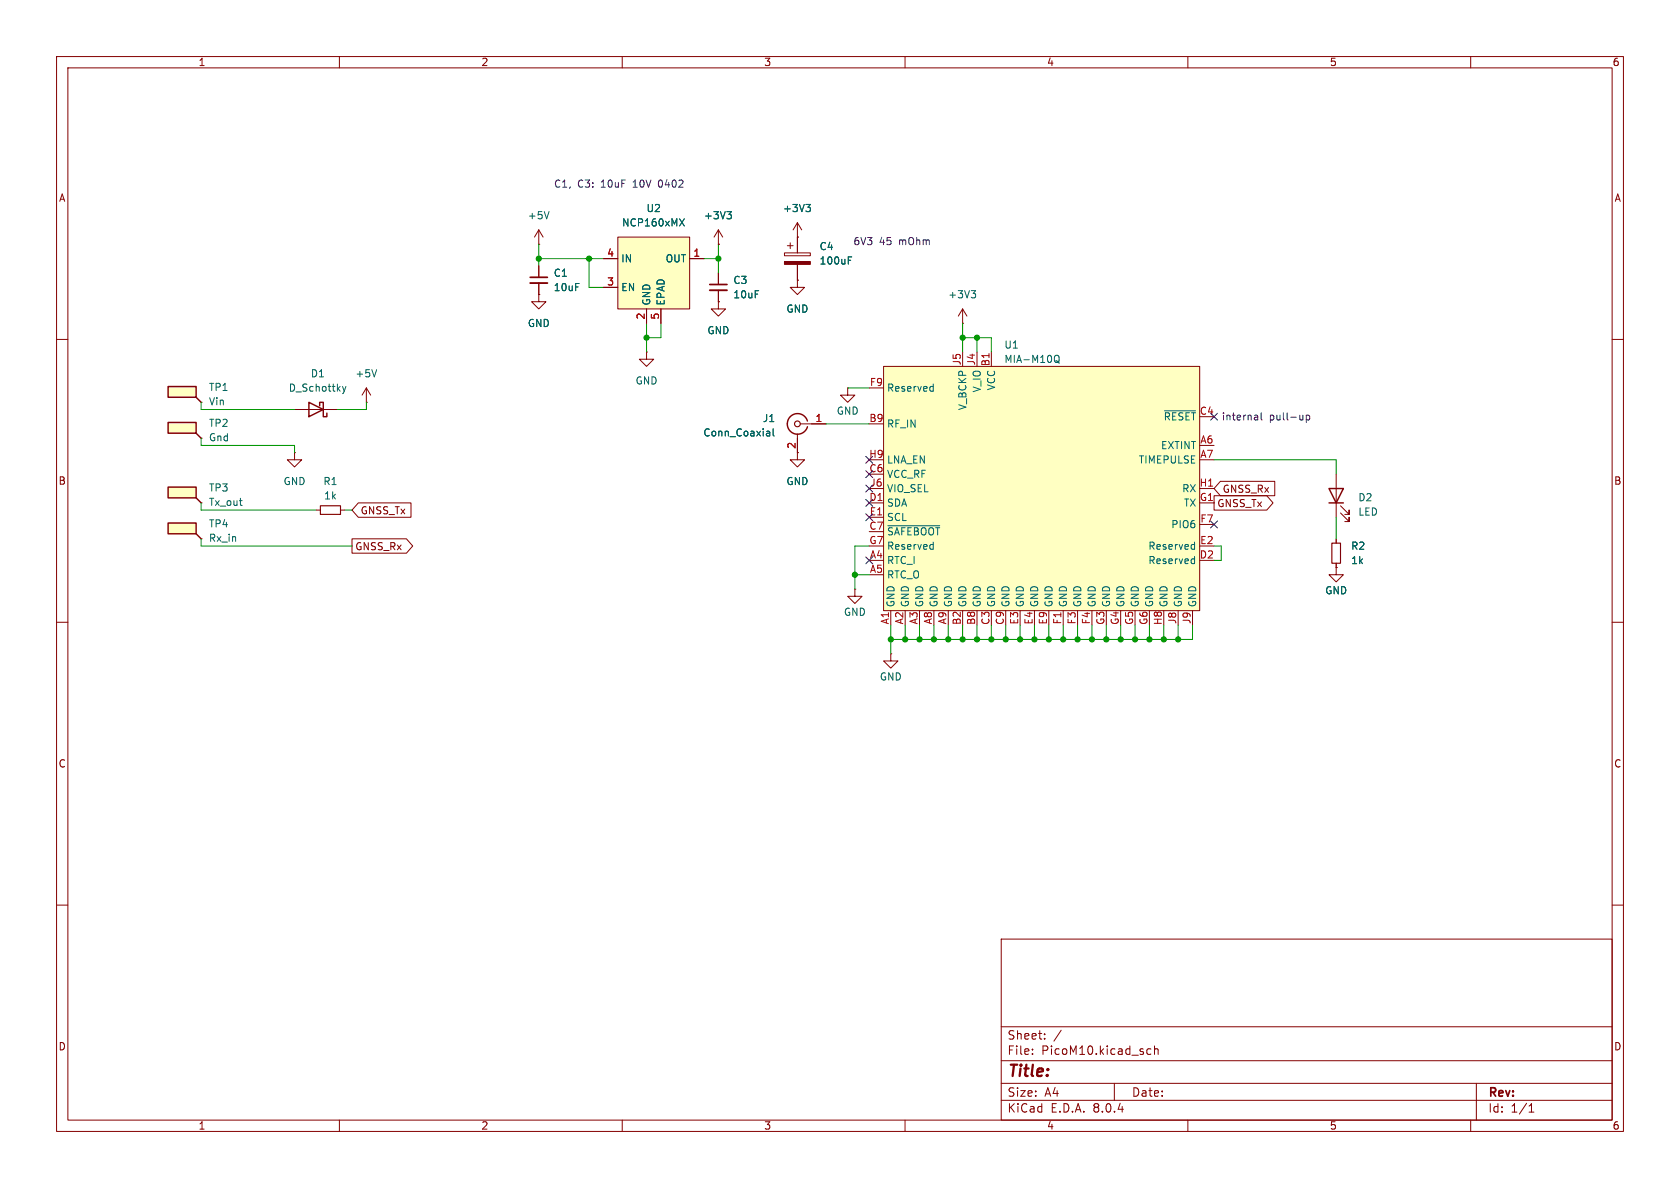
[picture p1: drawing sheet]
<svg xmlns="http://www.w3.org/2000/svg" width="297mm" height="210mm" viewBox="0 0 297 210" stroke-linecap="round" stroke-linejoin="round" font-family="sans-serif">
<g fill="none" stroke="#840000" stroke-width=".18">
<path d="M10 10h277v190h-277zM12 12h273v186h-273zM60 10v2M110 10v2M160 10v2M210 10v2M260 10v2M10 60h2M141 49.5v1.3h1.2l-1.2 1.3-1.3-1.3h1.3M141 49.5h.1M285 60h2M236.2 95.3v.7"/>
<path d="M236.2 99.6v.7M10 110h2M157.5 115.6v1.2h1.2l-1.2 1.3-1.3-1.3h1.3M157.5 115.6h.1M285 110h2M10 160h2M285 160h2M177 166h108v32h-108zM60 198v2M110 198v2M160 198v2M177 194.5h108"/>
<path d="M177 191.5h108M177 187.5h108M177 181.5h108M182.5 186.3v.1M182.5 185.5v.1M184.7 183.6v.1M184.7 182.8v.1M187.6 182.1l-1.3 2M197 191.5v3M203.5 185.5l-.5-.1-.3 .3v.4l.2 .2h.6M204.1 185.5l.2-.1 .4 .1v.9M204.1 184.9v1.5"/>
<path d="M210 198v2M260 198v2M261 191.5v6.5M270.3 196.6h.9M270.3 195.5l.4-.4v1.5"/>
</g>
<path d="M235.5 96h1.5v3.6h-1.5z" fill="none" stroke="#840000" stroke-width=".2"/>
<path d="M29.7 74.7h5v1.9h-5z" fill="#ffffc2"/>
<path d="M29.7 74.7h5v1.9h-5zM34.7 76.6l.9 .9" fill="none" stroke="#840000" stroke-width=".25"/>
<path d="M127 48.3v2M127 51.3v2M138.7 44.7h4.6v.5h-4.6zM139.2 43.4h1M139.7 42.9v1M141 41.9v2.8M141 46.7v2.8M35.6 77.5h.1" fill="none" stroke="#840000" stroke-width=".18"/>
<path d="M125.5 51.3h3" fill="none" stroke="#840000" stroke-width=".33"/>
<path d="M125.5 50.3h3" fill="none" stroke="#840000" stroke-width=".3"/>
<path d="M138.7 46.2h4.6v.5h-4.6z" fill="#840000" stroke="#840000" stroke-width=".18"/>
<path d="M150 46h.4M150 45.4h.6" fill="none" stroke="#006464" stroke-width=".18"/>
<path d="M29.7 68.3h5v1.9h-5z" fill="#ffffc2"/>
<path d="M29.7 68.3h5v1.9h-5zM34.7 70.2l.9 .9" fill="none" stroke="#840000" stroke-width=".25"/>
<path d="M35.6 71.1h.1" fill="none" stroke="#840000" stroke-width=".18"/>
<path d="M156.2 64.8h55.9v43.2h-55.9z" fill="#ffffc2"/>
<g fill="none" stroke="#840000" stroke-width=".18">
<path d="M170.2 57.2h.1M170.2 54.6v2.6M170.2 54.6l-.8 1.3M170.2 54.6l.7 1.3M149.9 68.6v1.3h1.2l-1.2 1.2-1.3-1.2h1.3M149.9 68.6h.1M156.2 64.8h55.9v43.2h-55.9zM170.2 62.2v2.6M172.7 62.2v2.6M175.3 62.2v2.6M153.7 88.9h2.5M153.7 91.4h2.5"/>
<path d="M153.7 86.4h2.5M212.1 86.4h2.5M151.1 104.1v1.3h1.3l-1.3 1.3-1.2-1.3h1.2M151.1 104.1h.1M157.5 108v2.5M188 108v2.5M208.3 108v2.5M210.8 108v2.5"/>
</g>
<g fill="none" stroke="#006464" stroke-width=".18">
<path d="M171.7 51.4h.8l-.4 .5M172.2 51.9l.3 .2v.3l-.3 .2M164.6 68.3l.4 .1M165 67.9v1.3M165 69.1l-.4 .1M186.5 63.9l.2 .2 .4-.1M186.5 63l.2-.2a.43 .43 0 0 1 .5 .4v.5l-.1 .3M186.6 63.8l.5 .2M187.1 64l.2 .2M205.9 72.6h5.5M156.9 92.9h9.2M164.6 96.3h.4"/>
<path d="M165 97l-.4 .1M165 95.8v1.3M210.8 98.8l.4 .1M210.8 96.3h.4M211.2 95.8v1.3M211.2 98.4v1.2M211.2 99.6h-.4M211.2 97l-.4 .1"/>
</g>
<path d="M109.2 41.9h12.7v12.7h-12.7z" fill="#ffffc2"/>
<path d="M106.7 45.7h2.5M106.7 50.8h2.5M109.2 41.9h12.7v12.7h-12.7zM114.3 54.6v2.6M116.8 54.6v2.6M121.9 45.7h2.6" fill="none" stroke="#840000" stroke-width=".18"/>
<path d="M120.1 38.7l.9 1.2M121 38.7l-.9 1.2" fill="none" stroke="#006464" stroke-width=".18"/>
<path d="M29.7 92.5h5v1.9h-5z" fill="#ffffc2"/>
<path d="M29.7 92.5h5v1.9h-5zM34.7 94.4l.9 .9" fill="none" stroke="#840000" stroke-width=".25"/>
<path d="M127 53.3v1.3h1.3l-1.3 1.3-1.3-1.3h1.3M127 53.3h.1M127 43.2h.1M127 40.6l-.8 1.3M127 40.6v2.6M127 40.6l.8 1.3M35.6 95.3h.1" fill="none" stroke="#840000" stroke-width=".18"/>
<path d="M128.5 37.4h.8l-.4 .5M129.1 37.9l.2 .2v.3l-.2 .3" fill="none" stroke="#006464" stroke-width=".18"/>
<path d="M29.7 86.1h5v1.9h-5z" fill="#ffffc2"/>
<path d="M54.6 71.1l2.5 1.3-2.5 1.3zM56.5 71.8v-.7h.6v2.6h.7v-.7M142.7 74.4a1.82 1.82 0 0 0-2.8-.9 1.82 1.82 0 0 0 .1 2.9 1.82 1.82 0 0 0 2.7-1M29.7 86.1h5v1.9h-5zM34.7 88l.9 .9M234.9 86.4h2.6l-1.3 2.5zM234.9 88.9h2.6" fill="none" stroke="#840000" stroke-width=".25"/>
<g fill="none" stroke="#840000" stroke-width=".18">
<path d="M141 39.4v5.3M141 39.4l-.8 1.2M141 39.4l.7 1.2M95.2 43.2h.1M95.2 52.1v1.2h1.3l-1.3 1.3-1.2-1.3h1.2M95.2 52.1h.1M95.2 40.6l-.7 1.3M95.2 40.6v2.6M95.2 47v2M95.2 50v2.1M95.2 40.6l.8 1.3M106.7 45.7h2.5"/>
<path d="M106.7 50.8h2.5M114.3 54.6v2.6M116.8 54.6v2.6M121.9 45.7h2.6M127 53.3h.1M127 43.2h.1M127 48.3v2M127 51.3v2M141 41.9h.1M141 49.5h.1M141 46.7v2.8M52.1 72.4h7.6"/>
<path d="M64.8 71.1h.1M64.8 68.6l-.8 1.3M64.8 68.6v2.5M64.8 68.6l.7 1.3M114.3 62.2v1.3h1.3l-1.3 1.3-1.3-1.3h1.3M114.3 62.2h.1M141 76.7v4.6h-1.3l1.3 1.3 1.2-1.3h-1.2M141.5 74.9h4.5M35.6 88.9h.1M52.1 80v1.3h1.2l-1.2 1.3-1.3-1.3h1.3M52.1 80h.1M55.9 90.2h.7"/>
<path d="M60.2 90.2h.8M62.2 95.2h9.6l1.2 1.3-1.2 1.3h-9.6zM63.3 88.9h9.4v2.5h-9.4l-1.1-1.2zM214.6 87.6h9.3l1.2 1.3-1.2 1.3h-9.3zM215.7 85.1h9.7v2.5h-9.7l-1.1-1.2zM236.2 83.8v7.6M236.2 95.3v.7M236.2 99.6v.7M237 90.7l1.5 1.5v-.8v.8h-.8M237 89.4l1.5 1.5v-.7v.7h-.8M236.2 100.3v1.3h1.3l-1.3 1.3-1.3-1.3h1.3M236.2 100.3h.1"/>
</g>
<g fill="none" stroke="#006464" stroke-width=".18">
<path d="M97.1 37.4l-.5 1.3M120.1 38.7l.9 1.2M121 38.7l-.9 1.2M128.5 37.4h.8l-.4 .5M129.1 37.9l.2 .2v.3l-.2 .3M142.5 36.1h.8l-.5 .5M143 36.6l.3 .3v.3l-.3 .2M150 46h.4M150 45.4h.6M60.6 68.3l.3 .9M60.9 69.2l-.3 .4M61.2 68.3l-.3 .9"/>
<path d="M66.6 65.3l-.4 1.3M135.7 76.2l.3 .1 .1 .8M136.1 77l-.4 .1M136.1 76.5l-.4 .1M136.7 75.8v1.1l.2 .2"/>
</g>
<g fill="none" stroke="#840000" stroke-width=".2">
<path d="M56.6 89.4h3.6v1.5h-3.6z"/>
<circle cx="141" cy="74.9" r=".51"/>
</g>
<path d="M93.7 50h3.1" fill="none" stroke="#840000" stroke-width=".33"/>
<path d="M93.7 49h3.1" fill="none" stroke="#840000" stroke-width=".3"/>
<path d="M222.2 73.4l.2 .2v.6M222.4 74.2h-.5M222.4 73.7l-.5 .1M223 73v1.1l.1 .1M230.3 73.4v.8M230.3 74.1l-.1 .1M230.9 73.5l.4-.1 .2 .2-.1 .6h-.5M230.9 73.4v1.3" fill="none" stroke="#0000c2" stroke-width=".18"/>
<g fill="none" stroke="#009600" stroke-width=".18">
<path d="M95.2 45.7h11.5M95.2 43.2v3.8M104.1 45.7v5.1h2.6M114.3 57.2v5M116.8 57.2v2.5h-2.5M124.5 45.7h2.5M127 43.2v5.1M170.2 59.7h5.1v2.5M170.2 57.2v5M172.7 59.7v2.5M35.6 71.1v1.3h16.5M35.6 77.5v1.2h16.5v1.3"/>
<path d="M64.8 71.1v1.3h-5.1M146 74.9h7.7M149.9 68.6h3.8M35.6 95.3v1.2h26.6M35.6 88.9v1.3h20.3M61 90.2h1.2M153.7 96.5h-2.6v7.6M214.6 96.5h1.3v2.6h-1.3M214.6 81.3h21.6v2.5M236.2 91.4v3.9M151.1 101.6h2.6M157.5 110.5v5.1"/>
<path d="M160 110.5v2.5M162.6 110.5v2.5M165.1 110.5v2.5M167.6 110.5v2.5M170.2 110.5v2.5M172.7 110.5v2.5M175.3 110.5v2.5M177.8 110.5v2.5M180.3 110.5v2.5M182.9 110.5v2.5M185.4 110.5v2.5M188 110.5v2.5"/>
<path d="M190.5 110.5v2.5M193 110.5v2.5M195.6 110.5v2.5M198.1 110.5v2.5M200.7 110.5v2.5M203.2 110.5v2.5M205.7 110.5v2.5M208.3 110.5v2.5M210.8 110.5v2.5h-53.3"/>
</g>
<g fill="none" stroke="#000084" stroke-width=".18">
<path d="M214 73.1l1.2 1.2M215.2 73.1l-1.2 1.2M153.1 90.8l1.2 1.2M153.1 98.5l1.2 1.2M153.1 85.8l1.2 1.2M153.1 88.3l1.2 1.2M153.1 80.7l1.2 1.2M153.1 83.2l1.2 1.2M154.3 90.8l-1.2 1.2M154.3 98.5l-1.2 1.2M154.3 85.8l-1.2 1.2M154.3 88.3l-1.2 1.2"/>
<path d="M154.3 80.7l-1.2 1.2M154.3 83.2l-1.2 1.2M214 92.1l1.2 1.2M215.2 92.1l-1.2 1.2"/>
</g>
<g fill="#009600" stroke="#009600" stroke-width=".18">
<circle cx="208.3" cy="113" r=".46"/>
<circle cx="205.7" cy="113" r=".46"/>
<circle cx="160" cy="113" r=".46"/>
<circle cx="162.6" cy="113" r=".46"/>
<circle cx="157.5" cy="113" r=".46"/>
<circle cx="151.1" cy="101.6" r=".46"/>
<circle cx="127" cy="45.7" r=".46"/>
<circle cx="175.3" cy="113" r=".46"/>
<circle cx="177.8" cy="113" r=".46"/>
<circle cx="172.7" cy="113" r=".46"/>
<circle cx="167.6" cy="113" r=".46"/>
<circle cx="165.1" cy="113" r=".46"/>
<circle cx="172.7" cy="59.7" r=".46"/>
<circle cx="170.2" cy="59.7" r=".46"/>
<circle cx="170.2" cy="113" r=".46"/>
<circle cx="104.1" cy="45.7" r=".46"/>
<circle cx="114.3" cy="59.7" r=".46"/>
<circle cx="95.2" cy="45.7" r=".46"/>
<circle cx="198.1" cy="113" r=".46"/>
<circle cx="195.6" cy="113" r=".46"/>
<circle cx="193" cy="113" r=".46"/>
<circle cx="190.5" cy="113" r=".46"/>
<circle cx="182.9" cy="113" r=".46"/>
<circle cx="180.3" cy="113" r=".46"/>
<circle cx="185.4" cy="113" r=".46"/>
<circle cx="200.7" cy="113" r=".46"/>
<circle cx="203.2" cy="113" r=".46"/>
<circle cx="188" cy="113" r=".46"/>
</g>
<text font-size="2.8" fill="#840000" x="178" y="190.9">Title:</text>
<g font-size="2.1" fill="#840000">
<text x="178" y="184">Sheet:</text>
<text x="178" y="186.7">File:</text>
<text x="184.1" y="186.7">PicoM10.kicad_sch</text>
<text x="178" y="196.9">KiCad</text>
<text x="178" y="194.1">Size:</text>
<text x="184.7" y="194.1">A4</text>
<text x="185.7" y="196.9">E.D.A.</text>
<text x="193.3" y="196.9">8.0.4</text>
<text x="200" y="194.1">Date:</text>
<text x="263" y="194.3">Rev:</text>
<text x="263" y="196.9">Id:</text>
<text x="267.1" y="196.9">1/1</text>
</g>
<g font-size="1.8" fill="#840000">
<text x="35" y="11.9">1</text>
<text x="85" y="11.9">2</text>
<text x="135" y="11.9">3</text>
<text x="185" y="11.9">4</text>
<text x="235" y="11.9">5</text>
<text x="285" y="11.9">6</text>
<text x="10.3" y="35.9">A</text>
<text x="285.3" y="35.9">A</text>
<text x="140.7" y="79.4" transform="rotate(-90 140.7 79.4)">2</text>
<text x="10.3" y="85.9">B</text>
<text x="215.1" y="89.9">GNSS_Tx</text>
<text x="216.1" y="87.3">GNSS_Rx</text>
<text x="285.3" y="85.9">B</text>
<text x="63.7" y="91.1">GNSS_Tx</text>
<text x="62.7" y="97.5">GNSS_Rx</text>
<text x="10.3" y="135.9">C</text>
<text x="285.3" y="135.9">C</text>
<text x="10.3" y="185.9">D</text>
<text x="285.3" y="185.9">D</text>
<text x="35" y="199.9">1</text>
<text x="85" y="199.9">2</text>
<text x="135" y="199.9">3</text>
<text x="185" y="199.9">4</text>
<text x="235" y="199.9">5</text>
<text x="285" y="199.9">6</text>
</g>
<g font-size="1.8" fill="#0000c2">
<text x="97.9" y="33.4">C1,</text>
<text x="102.1" y="33.4">C3:</text>
<text x="106.4" y="33.4">10uF</text>
<text x="112.2" y="33.4">10V</text>
<text x="116.9" y="33.4">0402</text>
<text x="150.8" y="43.5">6V3</text>
<text x="155.4" y="43.5">45</text>
<text x="159" y="43.5">mOhm</text>
<text x="215.9" y="74.5">internal</text>
<text x="224.4" y="74.5">pull-up</text>
</g>
<g font-size="1.8" fill="#006464">
<text x="93.2" y="39">+5V</text>
<text x="109.9" y="40.2">NCP160xMX</text>
<text x="114.2" y="37.7">U2</text>
<text x="124.4" y="39">+3V3</text>
<text x="138.3" y="37.7">+3V3</text>
<text x="109.7" y="46.6">IN</text>
<text x="117.6" y="46.6">OUT</text>
<text x="144.8" y="44.4">C4</text>
<text x="144.8" y="47">100uF</text>
<text x="97.8" y="49.1">C1</text>
<text x="97.8" y="51.7">10uF</text>
<text x="109.7" y="51.7">EN</text>
<text x="129.5" y="50.4">C3</text>
<text x="129.5" y="52.9">10uF</text>
<text x="167.5" y="52.9">+3V3</text>
<text x="93.2" y="58">GND</text>
<text x="115.2" y="54.1" transform="rotate(-90 115.2 54.1)">GND</text>
<text x="117.7" y="54.1" transform="rotate(-90 117.7 54.1)">EPAD</text>
<text x="125" y="59.3">GND</text>
<text x="138.9" y="55.5">GND</text>
<text x="177.5" y="61.8">U1</text>
<text x="177.5" y="64.4">MIA-M10Q</text>
<text x="36.8" y="69.3">TP1</text>
<text x="36.8" y="71.9">Vin</text>
<text x="51" y="69.4">D_Schottky</text>
<text x="54.9" y="66.9">D1</text>
<text x="62.7" y="66.9">+5V</text>
<text x="112.3" y="68.2">GND</text>
<text x="156.7" y="69.4">Reserved</text>
<text x="173.6" y="69.5" transform="rotate(-90 173.6 69.5)">V_IO</text>
<text x="176.1" y="69.1" transform="rotate(-90 176.1 69.1)">VCC</text>
<text x="36.8" y="75.7">TP2</text>
<text x="124.2" y="77.4">Conn_Coaxial</text>
<text x="134.8" y="74.8">J1</text>
<text x="147.8" y="73.5">GND</text>
<text x="156.7" y="75.8">RF_IN</text>
<text x="171" y="72.6" transform="rotate(-90 171 72.6)">V_BCKP</text>
<text x="205.6" y="74.5">~{RESET}</text>
<text x="36.8" y="78.2">Gnd</text>
<text x="156.7" y="82.1">LNA_EN</text>
<text x="201.2" y="82.1">TIMEPULSE</text>
<text x="205.1" y="79.6">EXTINT</text>
<text x="36.8" y="87.1">TP3</text>
<text x="36.8" y="89.6">Tx_out</text>
<text x="50" y="86">GND</text>
<text x="57.1" y="86">R1</text>
<text x="57.2" y="88.5">1k</text>
<text x="138.9" y="86">GND</text>
<text x="156.7" y="84.7">VCC_RF</text>
<text x="156.7" y="89.8">SDA</text>
<text x="156.7" y="87.2">VIO_SEL</text>
<text x="208.9" y="87.2">RX</text>
<text x="209.2" y="89.8">TX</text>
<text x="240" y="88.8">D2</text>
<text x="36.8" y="93.4">TP4</text>
<text x="36.8" y="96">Rx_in</text>
<text x="156.7" y="94.8">~{SAFEBOOT}</text>
<text x="156.7" y="92.3">SCL</text>
<text x="207" y="93.6">PIO6</text>
<text x="240" y="91.4">LED</text>
<text x="156.7" y="99.9">RTC_I</text>
<text x="156.7" y="97.4">Reserved</text>
<text x="202.9" y="99.9">Reserved</text>
<text x="202.9" y="97.4">Reserved</text>
<text x="238.8" y="97.4">R2</text>
<text x="238.8" y="99.9">1k</text>
<text x="156.7" y="102.5">RTC_O</text>
<text x="158.3" y="107.4" transform="rotate(-90 158.3 107.4)">GND</text>
<text x="160.9" y="107.4" transform="rotate(-90 160.9 107.4)">GND</text>
<text x="163.4" y="107.4" transform="rotate(-90 163.4 107.4)">GND</text>
<text x="166" y="107.4" transform="rotate(-90 166 107.4)">GND</text>
<text x="168.5" y="107.4" transform="rotate(-90 168.5 107.4)">GND</text>
<text x="171" y="107.4" transform="rotate(-90 171 107.4)">GND</text>
<text x="173.6" y="107.4" transform="rotate(-90 173.6 107.4)">GND</text>
<text x="176.1" y="107.4" transform="rotate(-90 176.1 107.4)">GND</text>
<text x="178.7" y="107.4" transform="rotate(-90 178.7 107.4)">GND</text>
<text x="181.2" y="107.4" transform="rotate(-90 181.2 107.4)">GND</text>
<text x="183.7" y="107.4" transform="rotate(-90 183.7 107.4)">GND</text>
<text x="186.3" y="107.4" transform="rotate(-90 186.3 107.4)">GND</text>
<text x="188.8" y="107.4" transform="rotate(-90 188.8 107.4)">GND</text>
<text x="191.4" y="107.4" transform="rotate(-90 191.4 107.4)">GND</text>
<text x="193.9" y="107.4" transform="rotate(-90 193.9 107.4)">GND</text>
<text x="196.4" y="107.4" transform="rotate(-90 196.4 107.4)">GND</text>
<text x="199" y="107.4" transform="rotate(-90 199 107.4)">GND</text>
<text x="201.5" y="107.4" transform="rotate(-90 201.5 107.4)">GND</text>
<text x="204.1" y="107.4" transform="rotate(-90 204.1 107.4)">GND</text>
<text x="206.6" y="107.4" transform="rotate(-90 206.6 107.4)">GND</text>
<text x="209.1" y="107.4" transform="rotate(-90 209.1 107.4)">GND</text>
<text x="211.7" y="107.4" transform="rotate(-90 211.7 107.4)">GND</text>
<text x="234.2" y="105.3">GND</text>
<text x="149.1" y="109.1">GND</text>
<text x="155.4" y="120.5">GND</text>
</g>
<g font-size="1.8" fill="#a90000">
<text x="107.2" y="45.5">4</text>
<text x="122.5" y="45.5">1</text>
<text x="107.2" y="50.5">3</text>
<text x="114" y="56.6" transform="rotate(-90 114 56.6)">2</text>
<text x="116.6" y="56.6" transform="rotate(-90 116.6 56.6)">5</text>
<text x="169.9" y="64.7" transform="rotate(-90 169.9 64.7)">J5</text>
<text x="172.5" y="64.7" transform="rotate(-90 172.5 64.7)">J4</text>
<text x="175" y="64.8" transform="rotate(-90 175 64.8)">B1</text>
<text x="153.7" y="68.3">F9</text>
<text x="144.1" y="74.7">1</text>
<text x="153.6" y="74.7">B9</text>
<text x="212" y="73.4">C4</text>
<text x="153.6" y="81">H9</text>
<text x="153.6" y="83.6">C6</text>
<text x="212.1" y="78.5">A6</text>
<text x="212.1" y="81">A7</text>
<text x="153.6" y="88.6">D1</text>
<text x="153.7" y="86.1">J6</text>
<text x="212" y="86.1">H1</text>
<text x="212" y="88.6">G1</text>
<text x="153.6" y="93.7">C7</text>
<text x="153.7" y="91.2">E1</text>
<text x="212.1" y="92.5">F7</text>
<text x="153.6" y="96.3">G7</text>
<text x="153.7" y="98.8">A4</text>
<text x="153.7" y="101.3">A5</text>
<text x="212" y="98.8">D2</text>
<text x="212.1" y="96.3">E2</text>
<text x="157.2" y="110.5" transform="rotate(-90 157.2 110.5)">A1</text>
<text x="159.8" y="110.5" transform="rotate(-90 159.8 110.5)">A2</text>
<text x="162.3" y="110.5" transform="rotate(-90 162.3 110.5)">A3</text>
<text x="164.8" y="110.5" transform="rotate(-90 164.8 110.5)">A8</text>
<text x="167.4" y="110.5" transform="rotate(-90 167.4 110.5)">A9</text>
<text x="169.9" y="110.6" transform="rotate(-90 169.9 110.6)">B2</text>
<text x="172.5" y="110.6" transform="rotate(-90 172.5 110.6)">B8</text>
<text x="175" y="110.6" transform="rotate(-90 175 110.6)">C3</text>
<text x="177.5" y="110.6" transform="rotate(-90 177.5 110.6)">C9</text>
<text x="180.1" y="110.5" transform="rotate(-90 180.1 110.5)">E3</text>
<text x="182.6" y="110.5" transform="rotate(-90 182.6 110.5)">E4</text>
<text x="185.2" y="110.5" transform="rotate(-90 185.2 110.5)">E9</text>
<text x="187.7" y="110.5" transform="rotate(-90 187.7 110.5)">F1</text>
<text x="190.2" y="110.5" transform="rotate(-90 190.2 110.5)">F3</text>
<text x="192.8" y="110.5" transform="rotate(-90 192.8 110.5)">F4</text>
<text x="195.3" y="110.6" transform="rotate(-90 195.3 110.6)">G3</text>
<text x="197.9" y="110.6" transform="rotate(-90 197.9 110.6)">G4</text>
<text x="200.4" y="110.6" transform="rotate(-90 200.4 110.6)">G5</text>
<text x="202.9" y="110.6" transform="rotate(-90 202.9 110.6)">G6</text>
<text x="205.5" y="110.6" transform="rotate(-90 205.5 110.6)">H8</text>
<text x="208" y="110.4" transform="rotate(-90 208 110.4)">J8</text>
<text x="210.6" y="110.4" transform="rotate(-90 210.6 110.4)">J9</text>
</g>
</svg>
